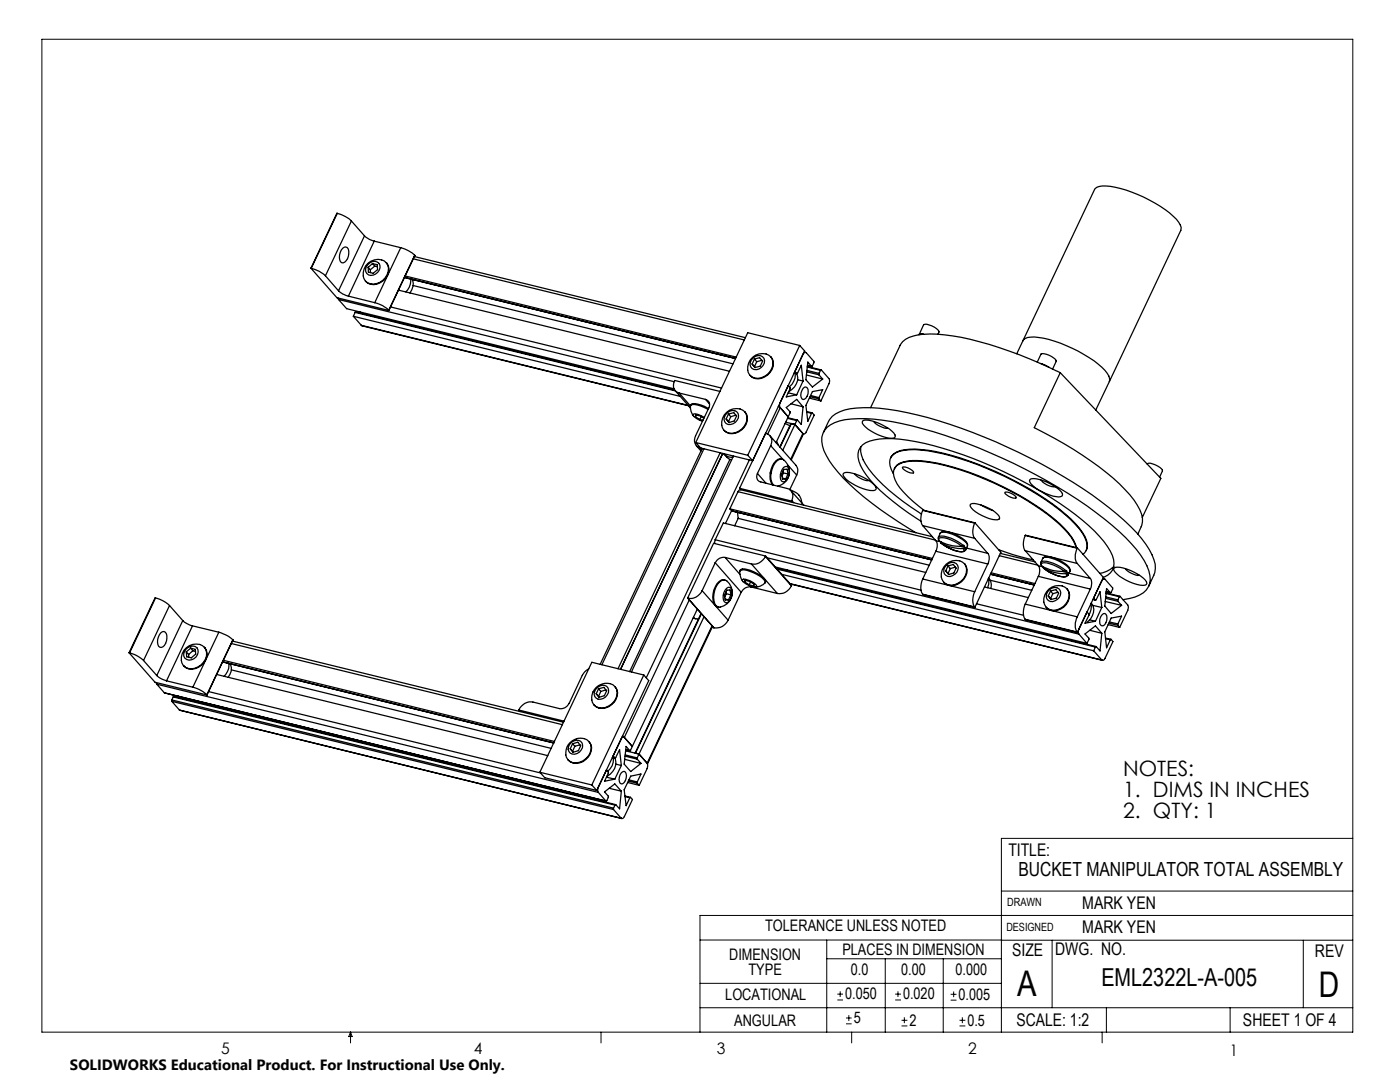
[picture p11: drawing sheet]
<svg xmlns="http://www.w3.org/2000/svg" width="279mm" height="216mm" viewBox="0 0 279 216" stroke-linecap="round" stroke-linejoin="round" font-family="sans-serif">
<g fill="none" stroke="#000" stroke-width=".2">
<path d="M8.4 7.8h261.6v198.2h-261.6zM199.8 177.8h70.2M270 167.3h-70.2v38.7M139.7 187.6h60.2M139.7 196.2h60.1M165 187.6v18.4M165 191.3h34.8M167.1 199.5h1.1M167.1 198.4h1.1M167.7 197.8v1.1M176.7 191.3v14.7M178.6 199.5h1.2"/>
<path d="M178.6 198.4h1.2M179.2 197.8v1.1M188.2 191.3v14.7M189.7 199.6h1.2M189.7 198.4h1.2M190.3 197.8v1.2M199.8 187.6h70.2M210 187.6v13.5M260.1 187.6v13.5M270 182.7h-130.3v23.3M70 206v2.1M70 206l.3 .8h-.7z"/>
<path d="M119.9 206v2.1M139.7 201.1h130.3M168.8 204.3h1.2M168.8 203.1h1.2M169.4 202.6v1.1M170 206v2.1M179.9 204.7h1.2M179.9 203.6h1.2M180.5 203v1.2M191.5 204.7h1.2M191.5 203.6h1.2M192.1 203v1.2"/>
<path d="M220 206v2.1M220.8 201.1v4.9M245.5 201.1v4.9"/>
</g>
<g fill="none" stroke="#000" stroke-width=".25">
<path d="M62.1 53.5h.1M62.1 53.5l5.1 5.9 10.4 2.5M62.1 53.5a6.2 6.2 0 0 1 2.8 1.5M64.9 55l2.7 3M67.3 42.6a6.2 6.2 0 0 1 2.8 1.5M67.3 42.6l-5.2 10.9M67.5 59.4l.1 .4M67.6 58a4 4 0 0 0 1.9 1.1M67.6 59.8l1.6 1.8 65.3 16M67.6 59.8l66.9 16.4M68.4 49.5l.6-.2a1.01 1.01 0 0 1 .6 1.3 1.6 1.6 0 0 1-1.4 1.8 2.09 2.09 0 0 1 .2-2.9zM69.5 59.1l5.3 1.3"/>
<path d="M70.1 44.1l-5.2 10.9M70.1 44.1l2.6 3M72.7 47.1a4.1 4.1 0 0 0 2 1M72.7 47.1l-5.1 10.9M73.4 52.8a1.29 1.29 0 0 1 1.4-.7 1.29 1.29 0 0 1 1 1.3 1.69 1.69 0 0 1-2.6 1.2 1.31 1.31 0 0 1 .2-1.8zM73.5 52.5a2.63 2.63 0 0 1 3.6 0 2.72 2.72 0 0 1-1.3 3.8 2.12 2.12 0 0 1-3.3-1.2 2.96 2.96 0 0 1 1-2.6zM73.5 53.3l.4 .5M73.9 53.8v.6M74.3 52.6l1 .2 .1 1-.9 .7-1-.2v-1M74.3 52.6l-.8 .7M74.3 52.6l.5 .5M74.7 48.1l-5.2 11"/>
<path d="M74.7 48.1l5.3 1.3M74.8 53.1l.5 .1M74.8 53.1l-.9 .7M77.1 52.4a2.42 2.42 0 0 1-.6 3.6 2.51 2.51 0 0 1-3.6 .1M79.5 57.9l66.1 16.2M80 49.4a6.3 6.3 0 0 1 2.8 1.5M80 49.4l-5.2 11M80.7 55.4l66.1 16.1-66.1-16.1M80.9 55.1l66 16.2M82 55.7a3.1 3.1 0 0 1-1 2.5M82.3 55.7a2.72 2.72 0 0 1-.5 2.8M82.4 57l63.9 15.6"/>
<path d="M82.5 51.6l66.1 16.2M82.7 51.2l66.1 16.2M82.8 50.9l-5.2 11M70.5 63.1l1.6 1.8M70.5 63.1l65.2 16M70.9 62.3l.1-.1 63.7 15.7M70.9 62.3l-.4 .8M70.9 62.3l63.9 15.7M71.9 62.2l-.1 .2M72.1 64.9l65.3 16.1M72.1 64.9l65.2 16M74.8 60.4a5.5 5.5 0 0 1 2.8 1.5"/>
<path d="M77.6 61.9h.1M77.9 61.2l66.1 16.2M134.8 78l3 3.4M135.5 78.4l5.3 1.3M135.5 78.4l2.3 2.6M140.8 79.7a1.14 1.14 0 0 1 .7 1.7l-2.7 5.6a1.63 1.63 0 0 0 1 2.4M140.8 79.7l.8 .9M143.7 78.1l-9-2.2a1.66 1.66 0 0 0 .8 2.5M150 71.8a1.48 1.48 0 0 1 2.5-.3 1.7 1.7 0 0 1-.6 1.8 1.7 1.7 0 0 1-1.8 .2 1.26 1.26 0 0 1-.1-1.7zM150.1 72.6l.6 .7M150.2 71.3a2.52 2.52 0 0 1 3.9 .4 3 3 0 0 1-4 3.5 2.44 2.44 0 0 1 .1-3.9zM150.6 71.6l1-.2 .6 .7-.5 1-1 .2"/>
<path d="M150.6 71.6l-.5 1M150.6 71.6l.4 .6M151 72.2l-.4 1-.5-.6M152 71.9l-1 .3M153.8 71.2a2.46 2.46 0 0 1-.6 3.6 2.47 2.47 0 0 1-3.6 .1M157.3 76.9l.4 .5v.2l-.8 1.6 2.1-.4M157.3 78.4l1.7 .4M158.5 74.4l.5 .1M158.7 74.5a2.77 2.77 0 0 1-1.1 2.7M159 74.5a2.98 2.98 0 0 1-1.6 3.7M159 74.5h.1l.8-1.6 .4 3.1M159.2 75.8l1.1 .2"/>
<path d="M159.6 68.9l1 1.1-13 27.4M159.6 68.9l-10.4-2.5-10.3 21.9M159.6 68.9l-10.4 21.9M160.3 77.5l.5-.3a1.51 1.51 0 0 1-.5 2.5 1.54 1.54 0 0 1 0-2.2zM160.3 76l-1.3 2.8M160.5 70.2l.3 .1M160.9 74.8l3.3 .8M161 74.2l2.4 .6M161 73.9l2.4 .6M161.1 73.1l2.8 .7M161.1 73.2l2.7 .7M161.5 79.4l2.3 .6"/>
<path d="M161.7 79.2l1.7 .4M161.8 78.9l1.6 .4M162 73.1h.1l.4-.9-1.6-1.8a.47 .47 0 0 0-.7 .3l-1.6 3.4 .4 .4M162 73.1l-.9-.2 .9 .2M162 73.1l-.8-.9-.4 3.6 1.3 1.4 2.1-1.6M163.4 74.5v.3M163.4 79.3v.3M163.4 74.8l.8 .8M163.4 79.6l.4 .4M163.4 79.3l.8-1.5-2.1 .3-1.3 2.8 .4 3.2 .8-1.6M163.8 73.9l.1-.1 1.7 2-.1 .6-1.7 3.6M163.8 73.9l-.4 .6"/>
<path d="M183.4 66.8a5.1 5.1 0 0 0-3.7 2l-6 12.6M184.3 66.7l-.9 .1M184.3 66.7a38.5 38.5 0 0 1 13.1 2l6.1 2.1 4.1 1.7M184.3 66.7a.69 .69 0 0 0-.9 .1M187.2 66.7l.2-.4a3.1 3.1 0 0 0-3.1-1.5l-.9 1.9M202.9 70.6l15.5-32.8a1.65 1.65 0 0 1 1.6-.7 22.7 22.7 0 0 1 11.6 4.1l1.8 1.3a6.4 6.4 0 0 1 2.3 2.9v.6l-14.3 30.1M204.2 68a1.66 1.66 0 0 1 1.5-.7 22.7 22.7 0 0 1 11.6 4l1.8 1.3a4.5 4.5 0 0 1 2.3 3.4v.1M207 72.2l.8-1.5a3.2 3.2 0 0 1 3 1.2l-.7 1.7M207.6 72.5l1.7 .8M209.3 73.3l2.3 1.1M211.6 74.4l-5.2 10.9a72.9 72.9 0 0 1 17 11.3 14.1 14.1 0 0 1 4.6 6.8 5.2 5.2 0 0 1-.9 3.2M211.6 74.4l20.1 21.1-3.7 7.8"/>
<path d="M221.4 76.1l-2.7 5.7M137.8 81a2.69 2.69 0 0 0 .6 2M137.8 81a1.2 1.2 0 0 1 1.4-.2l2.1 .9M137.8 80.9l.1-.1a1.21 1.21 0 0 1 1.4-.2l2.1 .9M138.8 83.1l.1-.3 .9 .2 .7 .5M138.8 83.1l.9 .6M138.9 88.3l10.3 2.5M138.9 88.3l.9 1.1M139 88.9l.9 1.1M139 82.8l-.2 .3M139.7 83.7l.6 .2M139.8 89.4h.1"/>
<path d="M139.8 89.4l.2 .3M139.8 89.4l10.4 2.5-1-1.1M139.8 89.4l.3 .3M139.9 83.1l-.2 .6M140.1 89.5l-20.3 43.1M140.5 89.6l-20.4 43M140.5 83.3l-.7-.4a1.71 1.71 0 0 0-1.5-.2 1.05 1.05 0 0 0 .9 .9l1 .5M143.7 90.3l-20.4 43.2M144.3 90.5l-20.5 43.1M144.4 90.5a1.92 1.92 0 0 0 1.9 .8M144.5 90.6a2.34 2.34 0 0 0 1.5 1.2M144.8 82.8a1.48 1.48 0 0 1 2.5-.3 1.7 1.7 0 0 1-.5 1.8 1.7 1.7 0 0 1-1.9 .2 1.27 1.27 0 0 1-.1-1.7z"/>
<path d="M144.9 83.6l.5 .5M145.4 82.6l1-.3 .6 .7-.5 1-1 .3-.6-.7M145.4 82.6l-.5 1M145.4 84.1l.1 .2M145.4 82.6l.4 .5M145.7 91.7l-20 42.3M145.8 83.1l-.4 1M146.4 91l-20.4 43.1M146.9 82.8l-1.1 .3M147.3 98.1l.2-.3 .3-.1 38.3 9.4M147.3 98.1l-1.6 3.4M147.3 98.1l39.4 9.7"/>
<path d="M147.6 97.4l10.4 2.6M147.6 97.4l.3 .3M147.7 81.6a2.09 2.09 0 0 1 .7 3.6 2.71 2.71 0 0 1-4 .6 2.89 2.89 0 0 1 .3-3.2 2.89 2.89 0 0 1 3-1M148.6 82.2a2.42 2.42 0 0 1-.6 3.6 2.51 2.51 0 0 1-3.5 0M149.5 91.8l-20.5 43.5M151.2 94.5a1.14 1.14 0 0 0 .6 1.7l5.3 1.3a1.63 1.63 0 0 1 .9 2.4M151.2 94.5l1.7 1.9M152.8 86.5a1.62 1.62 0 0 1 1 2.4M153.7 87l5.2 6a1.68 1.68 0 0 1 .1 1.8M153.8 88.9l-2.6 5.6M153.8 88.9l2.4 2.8M154.4 96.8a3.9 3.9 0 0 1 1-5.1 1.37 1.37 0 0 1 1.8 1 2.96 2.96 0 0 1-2 4.3"/>
<path d="M155 88.1l.4 .8M155.3 81.1l.4 .3M155.6 89.2l2.3-4.7-2.2 4.8M155.7 80.3l-.1 .5 .1 .6M155.7 81.4l1.6 1.8M155.7 81.4l-2.5 5.2M156.1 91.6a1.31 1.31 0 0 0-1.7 .8 3.9 3.9 0 0 0-.2 4.4M156.1 95.4l.7 .2M156.3 94l.1 .4M156.4 94.4l-.3 .6M156.4 94.4l.9 .2M156.4 93.3l.6-.2a2.04 2.04 0 0 1-.4 3h-.4a1.19 1.19 0 0 1-.4-1.4z"/>
<path d="M156.7 84.5l.9 .4M156.8 84.2l1.8 .5M157.2 83.5l1.8 .4M157.2 83.4l1.9 .4M157.3 94.6l-.2-1-.6 .1-.5 1 .2 .9h.6M157.3 94.6l-.5 1M157.3 92.9l1.7 1.9M157.3 83.2l-2.4 5.1M157.7 97.7a2.78 2.78 0 0 1 2.3 2.7M157.9 97.9l2.5 2.9M157.9 80.6l2.4 .6M158 100l.3 .3"/>
<path d="M158 99.9v.1M158 99.9l.4 .4M158.6 84.7l1.6 1.8M158.6 84.7l-2.4 5.2M159 94.8l-1.4 2.9M159 83.9l-.4 .8M160.2 86.5l.1 .1-2.4 5.2M160.2 86.5l-2.4 5.2M160.3 81.2l-.4 3.5-.8-.9-.1 .1M160.3 81.2l-1.3-1.5-2.1 1.6 .8 .9-.4 1M160.3 86.6h.1M161 82.1l1.1 .3"/>
<path d="M161 82.2l1 .3M162 82.5l.1-.1 .4 .4-1.6 3.4a.42 .42 0 0 1-.7 .3M164.3 86.3a5.8 5.8 0 0 1 3.3-4.1 19 19 0 0 1 9.6-.5 94.4 94.4 0 0 1 28.4 9.7 77.7 77.7 0 0 1 21.2 14.9 14.1 14.1 0 0 1 3.7 6.3 6.3 6.3 0 0 1-1.3 4.4M168.3 94.4a4.1 4.1 0 0 1 3.3 .5l1.5 .8a3.6 3.6 0 0 1 1.8 1.8 .96 .96 0 0 1-1.3 .4 9.1 9.1 0 0 1-5.3-3zM170.6 94.5a3.9 3.9 0 0 0 2.8 1.4M171.8 89.1a6 6 0 0 0 1.6 4.5 39.1 39.1 0 0 0 10.5 9M172.2 84a4.2 4.2 0 0 1 3.3 .5l.7 .3a4.2 4.2 0 0 1 2.5 2.3 .96 .96 0 0 1-1.3 .3 9.1 9.1 0 0 1-5.3-2.9zM174.4 84.1a3.9 3.9 0 0 0 2.8 1.3M177.7 91.4a3 3 0 0 1 2.8-1.7 26.7 26.7 0 0 1 11.1 1.7 63.3 63.3 0 0 1 22.1 12.1 9.7 9.7 0 0 1 3.3 5v.7l-.2 .7M178.3 94.5a3.4 3.4 0 0 1-.4-3.4 4.2 4.2 0 0 1 3.6-1.4 34.6 34.6 0 0 1 11.8 2.4 62.8 62.8 0 0 1 20.3 11.5 9.5 9.5 0 0 1 3.4 5.1 1.97 1.97 0 0 1-.9 1.9M178.5 93.6v-.1a2.88 2.88 0 0 1 2.6-1.5 26.8 26.8 0 0 1 10.7 1.7 59 59 0 0 1 19.7 10.8 9.9 9.9 0 0 1 3.3 4.8M180.1 93.2l1.1 .1 .8 .5 .4 .4-.1 .2h-.6l-.8-.4a.84 .84 0 0 1-.8-.8z"/>
<path d="M200.6 98.2l1 .2 .8 .4 .4 .4-.1 .2h-.5l-.9-.4a.79 .79 0 0 1-.7-.8zM205.6 95.7a4.1 4.1 0 0 1 3.2 .5l2.1 1.1a1.72 1.72 0 0 1 1.1 1.7 4.2 4.2 0 0 1-3.3-.5l-.7-.4a4.2 4.2 0 0 1-2.5-2.2zM207.8 95.8a3.6 3.6 0 0 0 2.8 1.3M229 92.6v-.1a3.2 3.2 0 0 1 3 1.3l-.6 1.4M31 119.3a6.3 6.3 0 0 1 2.8 1.5M31 119.3l-5.1 11M31 119.3l-5.2 10.9M137.2 119.3l.1 .1M137.2 119.3l5.3 6M137.3 119.4l5.2 5.9M137.5 119.7l-12.9 27.4M140.1 117.9a2.6 2.6 0 0 1-2.8 1.5"/>
<path d="M140.1 117.9l5.2 5.9M142.7 107.7l-.1 .7M142.7 112.3l-2.6 5.6M142.7 112.3l5.2 5.9M142.7 107.7l1.7-3.3 40.3 9.8M142.7 107.7l41.1 10.1M143.6 116.1a1.03 1.03 0 0 1 1.4-.2 2.97 2.97 0 0 1 1 3.1 2.97 2.97 0 0 1-2.4 2.1 1.21 1.21 0 0 1-1.1-1.2 4.4 4.4 0 0 1 1.1-3.8zM144.7 115.7a1.28 1.28 0 0 0-1.6 .8 4.1 4.1 0 0 0-.4 4.3l.7 .3M144.7 111.2a1.85 1.85 0 0 0-2 1.1M144.7 119.5l.7 .2M144.7 111.2l5.3 1.3M144.7 111.2l3 3.4"/>
<path d="M144.9 118.1l.1 .4M145 118.5l-.4 .6M145 118.5l.9 .2M145 117.4l.6-.2a1.91 1.91 0 0 1-.1 2.9l-.4 .2h-.3a1.96 1.96 0 0 1 .2-2.9zM145.7 101.5l40.4 9.9M145.7 101.5l.4 .5M145.9 118.7l-.2-1-.6 .1-.5 1 .1 .9h.7M145.9 118.7l-.5 1M146 101.9l-1.2 2.6M146.1 102l39.8 9.7M146.1 102h.1M147.2 102.2l.1 1.2"/>
<path d="M147.3 103.4l38.2 9.4M147.3 103.4l-.7 1.5M147.7 113.9v-.2a2.61 2.61 0 0 1 2.7 .4l1.3 .7a1.75 1.75 0 0 1 1.1 1.3l-.1 .2M147.9 118.2l-2.6 5.6M148.2 115.6a3.3 3.3 0 0 1 2.8 1.3v.2a3.4 3.4 0 0 1-2.9-1.3zM148.2 116a2.39 2.39 0 0 1-.4-2.2 4.4 4.4 0 0 1 3.2 .8 3.1 3.1 0 0 1 1.7 1.6 2.8 2.8 0 0 1-2 1M148.7 116.1v-.3l.9 .2 .9 .6v.3l-1-.2M148.7 116.1l.8 .6M148.8 115.8l-.1 .3M149.7 116.9l.2 .2M149.8 116.1l-.3 .6M149.9 117.1a1.85 1.85 0 0 0-2 1.1"/>
<path d="M149.9 117.1l5.3 1.3M150 112.5l5.2 5.9M152.8 111a2.59 2.59 0 0 1-2.8 1.5M152.8 111l5.1 5.9M152.8 110.9l-10.4-2.5-5.2 10.9M152.8 110.9v.1M152.8 110.9l5.1 6M153.1 111.3l62.2 15.2M154.7 113.1l62.2 15.3M155 113.4l63.8 15.6M155.1 113.6l63.5 15.5M156.1 114.6l62.2 15.3"/>
<path d="M157.1 113.8l-.1 .1M157.7 116.5l62.2 15.2M157.7 116.5l62.3 15.3M157.9 116.9a2.59 2.59 0 0 1-2.7 1.5M182.8 106.3a65.4 65.4 0 0 1-15.5-12.1 11.8 11.8 0 0 1-3.3-6.1 3.7 3.7 0 0 1 2.5-3.8 19.1 19.1 0 0 1 9.7-.4 93 93 0 0 1 26.1 8.6 86 86 0 0 1 22.3 14.8 16.1 16.1 0 0 1 4.9 7.5 3.7 3.7 0 0 1-3 4.3l-2.4 .6M183.8 104a44.4 44.4 0 0 1-10.9-9.2 5.6 5.6 0 0 1-1.5-4.9 3.6 3.6 0 0 1 3.1-2.1 27.4 27.4 0 0 1 11.8 1.1 83.5 83.5 0 0 1 31 16 15.7 15.7 0 0 1 5 6.8 2.88 2.88 0 0 1-2.1 3.5M184.2 101.8a3.1 3.1 0 0 0 0 3.1M184.2 115.5a3.1 3.1 0 0 0 0 3.1M184.2 101.8l10.3 2.6M184.2 104.9l10.3 2.5M184.2 101.8l10.4 2.5M184.2 104.9l2.6 3"/>
<path d="M184.2 115.5l10.3 2.6M184.2 118.6l10.3 2.5M184.2 118.6l10.4 2.6M184.4 101.8l-2.2-1.8a9.8 9.8 0 0 1-3.9-5.6 2.57 2.57 0 0 1 2.7-2.3 26.6 26.6 0 0 1 10.8 1.7 58.1 58.1 0 0 1 19.7 10.8 9.8 9.8 0 0 1 3.3 4.7M186.8 107.9a2.09 2.09 0 0 1 0 2.1M186.8 110l10.3 2.5M186.8 110l-2.6 5.5M186.8 107.9l.9 .2M187.3 107.2l-.1 .3 .2 .4M187.3 107.2a1.01 1.01 0 0 1 1.2-.2l2 .7 1.7 1.1M187.4 107.4a5.1 5.1 0 0 1 4.1 1.3l.4 .3a8.5 8.5 0 0 1-4.5-1.1zM187.6 106.4a1.13 1.13 0 0 1 1.5-.3 6.9 6.9 0 0 1 3.9 2.3v.6"/>
<path d="M187.6 106.4a1.14 1.14 0 0 1 1.2-.2 7.5 7.5 0 0 1 4.3 2.5l-.4 1-.1-.4M187.6 106.4l-.3 .8M187.7 108.3a6.6 6.6 0 0 0 4.6 1.8l.4-.4M187.8 108.1v.3M187.8 108.4a8.5 8.5 0 0 0 4.5 1.1M187.8 108.4a7.2 7.2 0 0 0 4.4 1.7l.2-.4-.1-.2M188.7 113.9l.6 .7M188.7 113.9l.5 .5M188.8 112.6a2.55 2.55 0 0 1 4 .4 3 3 0 0 1-4.1 3.5 2.44 2.44 0 0 1 .1-3.9zM189 112.7a1.28 1.28 0 0 1 2-.1 1.28 1.28 0 0 1-.4 2 1.23 1.23 0 0 1-1.5 .4 1.23 1.23 0 0 1-.7-1.4zM189.2 112.9l1.1-.3 .5 .7-.4 1-1.1 .3M189.2 112.9l-.5 1"/>
<path d="M189.2 114.4l.1 .2M189.2 112.9l.5 .6M189.7 113.5l-.5 .9M190.7 113.2l-1 .3M191.7 109l.9 .3M192.2 108.8l-.3 .2M192.2 108.8l.4 .5M192.2 108.8h.1M192.5 112.5v.1a2.62 2.62 0 0 1-1.2 3.9 2.21 2.21 0 0 1-3-.4M192.6 109.3l-.3 .2M192.6 109.3h.1M192.9 109.4l4.2 1"/>
<path d="M193.7 100.6a5.7 5.7 0 0 1 4.1 1.1l.6 .4a1.85 1.85 0 0 1 1.1 1.3 1.2 1.2 0 0 1-1.5 .2 7.7 7.7 0 0 1-4.4-2.6zM194.5 118.1a3.1 3.1 0 0 0 0 3M194.5 104.4a3.1 3.1 0 0 0 0 3M194.5 107.4l2.6 3M194.6 104.3l5.1 5.9-5.1 11M194.6 104.3l-.1 .1M195.8 100.8l2.3 1M196.5 117.1l8.7 2.1M197.1 110.4a2.09 2.09 0 0 1 0 2.1M197.1 112.5l-2.6 5.6M197.2 115.5l.1 1.1-.2 .7M197.3 115.3l.1 .1a2.03 2.03 0 0 1 .3 2"/>
<path d="M197.6 115.8l8.3 2M197.7 114.6l8.7 2.1M197.8 114.3l8.8 2.2M199.3 109.7l2.8 1 4.1 1M199.4 110.9l7.8 1.9M199.6 110.4l7 1.7M204.6 106.9a3.1 3.1 0 0 0 0 3M204.6 109.9l10.4 2.5M204.6 106.9l10.4 2.4M204.6 106.9l10.4 2.5M204.6 109.9l2.6 3M207.2 112.9a2.09 2.09 0 0 1 0 2.1"/>
<path d="M207.2 115l10.4 2.5M207.2 115l-2.6 5.5M207.2 112.9l1 .2M207.8 112.2l-.1 .3 .2 .4M207.8 112.2a1.01 1.01 0 0 1 1.1-.2l2 .7 1.8 1.1M207.9 112.5a3.2 3.2 0 0 1 2.9 .5l1.6 1a7.7 7.7 0 0 1-4.5-1.1zM208.1 111.4a1.68 1.68 0 0 1 2-.1 6.7 6.7 0 0 1 3.4 2.2v.5M208.1 111.4a1.14 1.14 0 0 1 1.2-.2 7.5 7.5 0 0 1 4.2 2.5l-.4 1.1M208.1 111.4l-.3 .8M208.2 113.3a6.6 6.6 0 0 0 4.6 1.8l.3-.3M208.2 113.1l.1 .3M208.3 113.4a8.5 8.5 0 0 0 4.5 1.1"/>
<path d="M208.3 113.4a7 7 0 0 0 4.3 1.7l.3-.3-.1-.3M209.2 118.9l.6 .7M209.3 117.6a2.55 2.55 0 0 1 4 .4 3 3 0 0 1-4.1 3.5 2.44 2.44 0 0 1 .1-3.9zM209.4 117.7a1.28 1.28 0 0 1 2.1-.1 1.28 1.28 0 0 1-.5 2 1.23 1.23 0 0 1-1.5 .4 1.23 1.23 0 0 1-.7-1.4zM209.7 117.9l1-.2 .6 .7-.5 .9-1 .3M209.7 117.9l-.5 1M209.7 117.9l.4 .6M210.1 118.5l-.4 1-.5-.6M211.1 118.2l-1 .3M212.1 114.1l1 .2M212.7 113.8l-.3 .2M212.7 113.8l.4 .5"/>
<path d="M212.7 113.8h.1M212.9 117.5l.1 .1a2.78 2.78 0 0 1-1.9 4.2 2.08 2.08 0 0 1-2.3-.7M213.1 114.3l-.3 .2M213.1 114.3v.5M213.1 114.3h.1M213.3 114.4l4.3 1M215 109.4a3.1 3.1 0 0 0 0 3M215 112.4l2.6 3M215 109.3v.1M215 109.3l5.2 5.9M217.6 115.4a2.09 2.09 0 0 1 0 2.1M217.6 117.5l-2.6 5.6"/>
<path d="M218.1 119.6l.6 .1M218.3 119.3l.3 .4M218.6 119.7h.2l.7-1.6 .4 3.1M219.9 115.9a.44 .44 0 0 1 .6-.3l1.6 1.7-.4 1h-.1M220.1 115.4l.3 .1M220.2 115.2l-5.2 11M220.6 119.4l2.5 .6M220.7 119.1l2.4 .6M220.7 118.3l2.8 .7M220.7 118.4l2.7 .7M221.6 118.3l-.8-.2 .8 .2M221.6 118.3l-.8-.9-.3 3.5 1.3 1.5 2-1.6"/>
<path d="M222.3 113a4.7 4.7 0 0 1-2.8 1.4M222.4 113.3a4.1 4.1 0 0 1 3.2 .5l1.5 .8a3.6 3.6 0 0 1 1.8 1.8 .96 .96 0 0 1-1.3 .4 9.1 9.1 0 0 1-5.3-3zM223.1 119.7v.3M223.1 120l.7 .8M223.4 119.1l-.3 .6M223.5 119l-.1 .1M223.5 119l1.6 1.7 .1 .6-1.8 3.9M224.6 113.5a3.9 3.9 0 0 0 2.8 1.3M25.8 130.2l5.1 5.9 10.4 2.6M25.8 130.2l.1 .1M25.9 130.3a6.3 6.3 0 0 1 2.7 1.5M28.6 131.8l2.7 3"/>
<path d="M31.2 136.2l.1 .3M31.3 134.8l.8 .6 1.1 .5M31.3 136.5l88.1 21.6M31.3 136.5l1.5 1.8M32.1 126.3l.6-.3a1.75 1.75 0 0 1 .4 2.4 .87 .87 0 0 1-1.5 .5 2.51 2.51 0 0 1 .5-2.6zM32.8 138.3l88.1 21.5M32.8 138.3h.1M32.8 138.3l88.2 21.5M33.2 135.9l5.3 1.2M33.8 120.8l-5.2 11M33.8 120.8l2.7 3M34.3 139.7v.2"/>
<path d="M34.3 139.9l1.5 1.8M34.3 139.9l88.1 21.6M34.3 139.7l88.1 21.6M34.6 139.1l.1-.1 88.2 21.5M34.6 139.1l-.3 .6M34.6 139.1l88.1 21.6M35.6 138.9v.3M36.5 123.8l.8 .6 1.1 .5M36.5 123.8l-5.2 11M37.1 129.5a1.36 1.36 0 0 1 2.4 .2 1.66 1.66 0 0 1-.7 1.7 1.66 1.66 0 0 1-1.9-.1 1.35 1.35 0 0 1 .2-1.8zM37.2 129.3a2.52 2.52 0 0 1 3.9 .4 3 3 0 0 1-4.1 3.5 2.44 2.44 0 0 1 .2-3.9zM37.2 130.1l.4 .5"/>
<path d="M37.6 130.6l.1 .6M38.1 129.3l.9 .3 .1 .9-.9 .8-.9-.2-.1-1M38.1 129.3l-.9 .8M38.1 129.3l.4 .6M38.4 124.9l-5.2 11M38.4 124.9l5.3 1.3M38.5 137.1a6.3 6.3 0 0 1 2.8 1.5M38.5 129.9l.5 .1M38.5 129.9l-.9 .7M40.8 129.2a2.42 2.42 0 0 1-.6 3.6 2.51 2.51 0 0 1-3.6 0M41.3 138.6v.1M41.7 138l66.2 16.2"/>
<path d="M43.3 134.6l66 16.2M43.7 126.2a6.3 6.3 0 0 1 2.8 1.5M43.7 126.2l-5.2 10.9M44.5 132.1l66 16.2M44.6 131.8l66.1 16.2M45.6 132.4a2.73 2.73 0 0 1-.9 2.5M45.9 132.4a2.37 2.37 0 0 1-.4 2.7M46.2 133.7l63.8 15.6M46.2 128.4l66.1 16.2M46.4 127.9l66.1 16.2M46.5 127.7l-5.2 10.9M46.5 127.7l-5.2 11"/>
<path d="M117.5 133.5l-.8 .6-.5 .7-2.6 5.5a1.84 1.84 0 0 1-1.9 1.1l-5.3-1.3a2.6 2.6 0 0 0-2.9 1.6M118.9 137.6a1.48 1.48 0 0 1 2.5-.3 1.69 1.69 0 0 1-.6 1.8 1.69 1.69 0 0 1-1.8 .2 1.22 1.22 0 0 1-.1-1.7zM119 137.2a2.72 2.72 0 0 1 3.7-.2 2.84 2.84 0 0 1-1.9 4.2 2.1 2.1 0 0 1-2.3-.7 2.1 2.1 0 0 1-.2-2.3zM119 138.4l.6 .7M119.5 137.4l1-.2 .6 .6-.5 1-1 .3M119.5 137.4l-.5 1M119.5 137.4l.4 .6M119.9 138l-.4 1-.5-.6M120.9 137.7l-1 .3M122.7 137l.1 .1a2.69 2.69 0 0 1-1.3 3.9 2.27 2.27 0 0 1-3-.3M128.5 134.7l-10.4 21.9M128.5 134.7l1 1.1-10.4 21.9"/>
<path d="M128.5 134.7l-10.4-2.5-10.4 21.9M138.3 123.3l.6 .2M138.4 123.2l.3 .2h.8M139.2 121.5l-13 27.4M139.9 122.4l-13.1 27.9M140 122.5l-13.2 27.8 .7 .2M140.5 123l-13 27.5M142.1 124.9l-12.9 27.4M142.2 125l-13 27.4v-.1M145.3 123.8a2.6 2.6 0 0 1-2.8 1.5M194.5 121.1l.1 .1M194.9 120.5l9.4 2.3"/>
<path d="M204.6 120.5a3.1 3.1 0 0 0 0 3.1M204.6 120.5l10.4 2.6M204.6 123.6l10.4 2.5M204.6 123.6l10.4 2.6M215 123.1a3.1 3.1 0 0 0 0 3M215 126.1v.1M215.3 125.5l-.1 .4 .1 .6M215.3 126.5l1.6 1.9M216.9 122.1l.4 .4v.3l-.8 1.6 2.1-.4M217.5 123.7l1.1 .3M217.5 125.8l2.4 .6M217.7 120.5a2.71 2.71 0 0 1-.4 2.2"/>
<path d="M217.8 120.3v.1a2.65 2.65 0 0 1-.8 3.7M218.1 120.8l1.8 .4M218.3 129.9l1.6 1.8M218.6 129.1l-.3 .8M218.8 129l-.2 .1M219.9 126.4l-1.3-1.5-2.1 1.6 .8 .9-.4 1M219.9 126.4l-.4 3.5-.7-.9M219.9 121.2l-1.3 2.8M219.9 122.7l.6-.3a1.51 1.51 0 0 1-.6 2.5 1.5 1.5 0 0 1 0-2.2zM220.6 120l3.2 .8M220.6 127.3l1.1 .3M220.6 127.4l1 .3"/>
<path d="M221.2 124.6l2.2 .6M221.3 124.4l1.8 .4M221.4 124.1l1.7 .4M221.6 127.7l.1-.1 .4 .4-1.6 3.4a.4 .4 0 0 1-.2 .3 .4 .4 0 0 1-.4 0M223.1 124.5v.3M223.1 124.8l.3 .4M223.1 124.5l.7-1.6-2 .4-1.3 2.8 .3 3.2 .8-1.6M35.8 141.7h.1M35.8 141.7l88.3 21.6M103.5 141.7l9.1 2.2M103.5 141.7l.3 .3M107.7 154.1l10.4 2.5"/>
<path d="M107.7 154.1l1 1.1 10.4 2.5M113.7 148.2a2.55 2.55 0 0 1 4.2 .3 3 3 0 0 1-4.1 3.4 2.33 2.33 0 0 1-.4-3.3zM113.8 149.4l.5 .5M114.1 148.1a1.24 1.24 0 0 1 1.5-.3 1.24 1.24 0 0 1 .6 1.4 1.59 1.59 0 0 1-2.7 .7 1.5 1.5 0 0 1 .6-1.8zM114.3 148.4l1-.3 .6 .7-.5 1-1 .3-.6-.7M114.3 148.4l-.5 1M114.3 149.9l.1 .2M114.3 148.4l.4 .5M114.7 148.9l-.4 1M115.7 148.6l-1 .3M117.5 148l.1 .1a2.69 2.69 0 0 1-1.3 3.9 2.39 2.39 0 0 1-3-.4M118.1 156.6l1 1.1"/>
<path d="M119.4 157.1l-.1 .6 .1 .4M119.4 158.1l1.5 1.7M121 153.6l.4 .5v.2l-.7 1.6 2-.4M121 155.1l1.7 .4M121.6 157.3l2.4 .6M122.2 151.1l.6 .2M122.2 151.1l.5 .1M122.4 151.2a2.85 2.85 0 0 1-1.1 2.7M122.4 150.8l.3 .4M122.7 151.2a2.88 2.88 0 0 1-1.6 3.7M122.7 151.2h.2l.7-1.6 .4 3.2M122.9 152.5l1.1 .3"/>
<path d="M124 157.9l-1.3-1.5-2 1.6 .7 .9-.3 .9h-.2M124 154.2l.6-.3a1.57 1.57 0 0 1-.3 2.5h-.3a1.54 1.54 0 0 1 0-2.2zM124 157.9l-.4 3.5-.7-.9M124 152.8l-1.3 2.7M124.2 147h.3M124.2 146.9l.4 .2M124.6 147.1a.4 .4 0 0 0-.4 0 .4 .4 0 0 0-.2 .4M124.6 147.1l1.6 1.8M124.7 151.5l3.2 .8M124.7 158.8l1.1 .3M124.7 150.9l2.5 .6M124.7 159l1 .2"/>
<path d="M124.8 150.6l2.4 .6M124.8 149.8l2.7 .7M124.9 149.6l.8 .2M125.3 156.1l2.3 .6M125.4 155.9l1.8 .4M125.5 155.6l1.7 .4M125.7 159.2l.1-.1 .4 .4-1.6 3.4a.44 .44 0 0 1-.6 .4l-1.6-1.8M125.7 149.8l-.7-.9-.4 3.6 1.3 1.5 2-1.7M126.2 148.9l-.4 .9h-.1M127.2 151.2v.3M127.2 156v.3M127.2 156l.7-1.6-2 .5-1.3 2.7 .4 3.2 .7-1.6"/>
<path d="M127.2 151.5l.7 .8M127.2 156.3l.4 .4M127.5 150.5l1.7 1.8M127.5 150.5l-.3 .7M129.2 152.3l.1 .3-.1 .8-1.6 3.3M122.4 161.3v.2M122.7 160.7l-.3 .6M122.9 160.5l-.2 .2"/>
</g>
<g font-size="7.1">
<text x="203" y="198.7">A</text>
<text x="263.2" y="198.9">D</text>
</g>
<text font-size="4.9" x="219.8" y="196.7">EML2322L-A-005</text>
<g font-size="4.2">
<text x="224.2" y="154.8">NOTES:</text>
<text x="224.2" y="158.9">1. DIMS IN INCHES</text>
<text x="224.2" y="163.1">2. QTY: 1</text>
</g>
<text font-size="3.9" x="203.2" y="174.9">BUCKET MANIPULATOR TOTAL ASSEMBLY</text>
<g font-size="3.5">
<text x="201.2" y="170.7">TITLE:</text>
<text x="216" y="181.4">MARK YEN</text>
<text x="202" y="190.7">SIZE</text>
<text x="210.6" y="190.6">DWG. NO.</text>
<text x="216" y="186.2">MARK YEN</text>
<text x="262.4" y="190.9">REV</text>
<text x="202.9" y="204.6">SCALE: 1:2</text>
<text x="248.1" y="204.6">SHEET 1 OF 4</text>
</g>
<g font-size="3.2">
<text x="152.7" y="185.7">TOLERANCE UNLESS NOTED</text>
<text x="145.5" y="191.5">DIMENSION</text>
<text x="168.1" y="190.5">PLACES IN DIMENSION</text>
<text x="149.4" y="194.6">TYPE</text>
<text x="169.8" y="194.6">0.0</text>
<text x="179.8" y="194.6">0.00</text>
<text x="190.7" y="194.6">0.000</text>
<text x="144.7" y="199.6">LOCATIONAL</text>
<text x="168.7" y="199.4">0.050</text>
<text x="180.2" y="199.4">0.020</text>
<text x="191.3" y="199.5">0.005</text>
<text x="146.5" y="204.6">ANGULAR</text>
<text x="170.4" y="204.2">5</text>
<text x="181.5" y="204.6">2</text>
<text x="193.1" y="204.6">0.5</text>
<text x="44.2" y="210.4">5</text>
<text x="94.6" y="210.3">4</text>
<text x="143.1" y="210.4">3</text>
<text x="193.2" y="210.3">2</text>
<text x="245.4" y="210.6">1</text>
</g>
<text font-size="3" x="14" y="213.5">SOLIDWORKS Educational Product. For Instructional Use Only.</text>
<g font-size="2.3">
<text x="200.8" y="185.7">DESIGNED</text>
<text x="201" y="180.9">DRAWN</text>
</g>
</svg>
